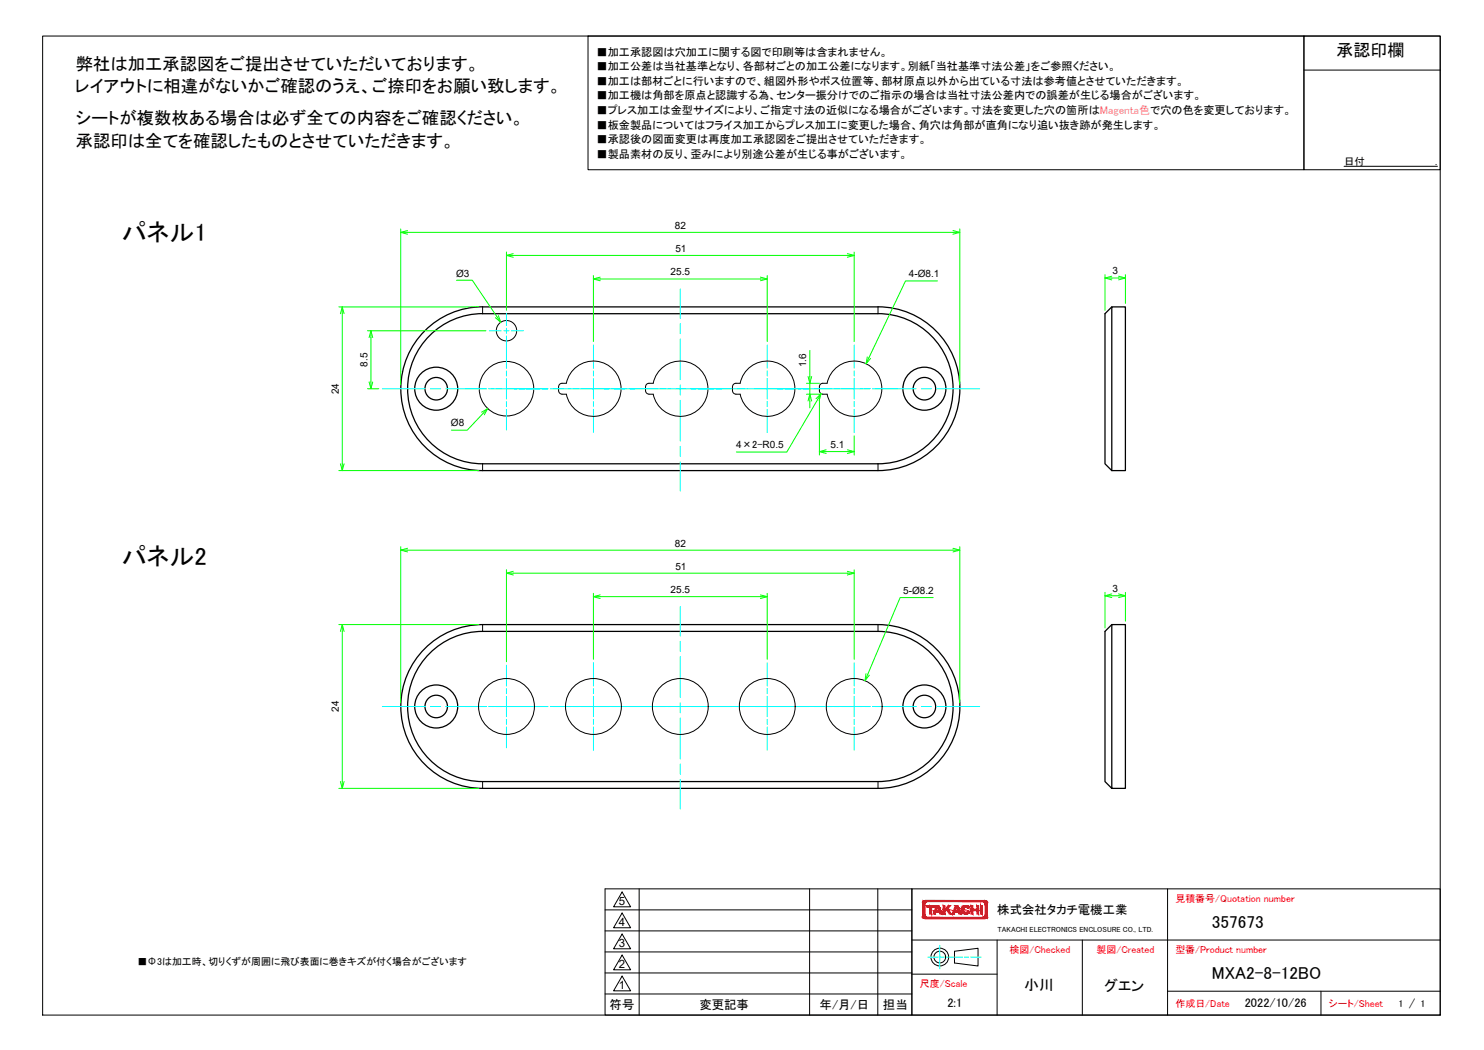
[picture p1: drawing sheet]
<svg xmlns="http://www.w3.org/2000/svg" width="420mm" height="297mm" viewBox="0 0 420 297" stroke-linecap="round" stroke-linejoin="round" font-family="sans-serif">
<!-- layer: Visible (ISO) -->
<g fill="none" stroke="#000" stroke-width=".36">
<path d="M136.6 86.8h112M136.6 88.7h112M136.6 88.7a21.2 21.2 0 0 0-21.2 21.3 21.2 21.2 0 0 0 21.2 21.2M136.6 86.8a23.2 23.2 0 0 0-23.1 23.2 23.2 23.2 0 0 0 23.1 23.1M248.6 88.7a21.2 21.2 0 0 1 21.2 21.3 21.2 21.2 0 0 1-21.2 21.2h-112M248.6 86.8a23.2 23.2 0 0 1 23.2 23.2 23.2 23.2 0 0 1-23.2 23.1h-112M314.8 86.8l-1.9 1.9v42.5l1.9 1.9v-46.3h3.8v46.3h-3.8M136.6 178.6h112a21.2 21.2 0 0 1 21.2 21.3 21.2 21.2 0 0 1-21.2 21.2h-112M136.6 176.7h112a23.2 23.2 0 0 1 23.2 23.2 23.2 23.2 0 0 1-23.2 23.1h-112M136.6 178.6a21.2 21.2 0 0 0-21.2 21.3 21.2 21.2 0 0 0 21.2 21.2M136.6 176.7a23.2 23.2 0 0 0-23.1 23.2 23.2 23.2 0 0 0 23.1 23.1M314.8 176.7l-1.9 1.9v42.5l1.9 1.9v-46.3h3.8v46.3h-3.8"/>
<circle cx="123.5" cy="110" r="6.1"/>
<circle cx="123.5" cy="110" r="3.2"/>
<circle cx="261.7" cy="110" r="6.1"/>
<circle cx="261.7" cy="110" r="3.2"/>
<circle cx="123.5" cy="199.9" r="6.1"/>
<circle cx="123.5" cy="199.9" r="3.2"/>
<circle cx="261.7" cy="199.9" r="6.1"/>
<circle cx="261.7" cy="199.9" r="3.2"/>
</g>
<!-- layer: Visible Narrow (ISO) -->
<path d="M136.6 86.8v1.9M248.6 86.8v1.9M136.6 131.2v1.9M248.6 131.2v1.9M136.6 176.7v1.9M248.6 176.7v1.9M136.6 221.1v1.9M248.6 221.1v1.9" fill="none" stroke="#000" stroke-width=".28"/>
<!-- layer: AM_5 -->
<g fill="none" stroke="#0f0" stroke-width=".28">
<path d="M113.5 64.8v44.2M115.4 65.7h154.4M129.2 79.3h4.5l7 10.3M143.4 71.3v16.5M145.3 72.3h94.6M168 77.9v18.7M169.9 78.9h45.4M217.2 77.9v18.7M241.8 71.3v25.3M265.5 79.5h-9.1l-10.4 21.7M271.7 64.8v44.2M312.9 77.7v10.1"/>
<path d="M314.8 78.6h1.9M318.6 77.7v8.1M95.9 86.8h39.8M96.9 88.7v42.5M104 93.6h33.6M105 95.5v12.5M229.3 99.1v7.4M104 110h3.3M136.7 117l-4.4 4.7h-4.5M228.3 111.5h3.7v17.2M228.3 108.4h3.7M229.3 108.4v3.1"/>
<path d="M229.3 113.4v2M231.5 113l-8.7 14.9h-14.3M95.9 133.1h39.8M233.9 127.8h6M241.8 123.3v5.4M113.5 154.7v44.2M115.4 155.6h154.4M271.7 154.7v44.2M95.9 176.7h39.8M96.9 178.6v42.5M143.4 161.2v26M145.3 162.2h94.6"/>
<path d="M168 167.8v18.7M169.9 168.8h45.4M217.2 167.8v18.7M241.8 161.2v25.3M264.2 169.1h-9.3l-9.2 21.7M312.9 167.6v10.1M314.8 168.5h1.9M318.6 167.6v8.1M95.9 223h39.8"/>
</g>
<!-- layer: 0 -->
<g fill="none" stroke="#0f0" stroke-width=".28">
<path d="M113.5 65.7h1.9M115.4 65.2l-1.9 .5 1.9 .6M143.4 72.3h1.9M145.3 71.7l-1.9 .6 1.9 .5M168 78.9h1.9M169.9 78.4l-1.9 .5 1.9 .5M215.3 78.4l1.9 .5-1.9 .5M215.3 78.9h1.9M239.9 71.7l1.9 .6-1.9 .5M239.9 72.3h1.9M269.8 65.2l1.9 .5-1.9 .6M269.8 65.7h1.9"/>
<path d="M312.9 78.6h1.9M314.8 78.1l-1.9 .5 1.9 .6M316.7 78.1l1.9 .5-1.9 .6M316.7 78.6h1.9M96.4 88.7l.5-1.9 .5 1.9M96.9 86.8v1.9M104.5 95.5l.5-1.9 .5 1.9M105 93.6v1.9M140.7 89.6l1.1 1.6M141.1 89.3l.7 1.9-1.5-1.3M104.5 108l.5 2 .5-2M105 108v2"/>
<path d="M136.4 116.6l1.7-1-1 1.7M138.1 115.6l-1.4 1.4M228.8 113.4l.5-1.9 .5 1.9M228.8 106.5l.5 1.9 .5-1.9M229.3 106.5v1.9M229.3 111.5v1.9M231 112.8l1.5-1.4-.6 1.9M232.5 111.4l-1 1.6M245.6 101l-.4 1.9 1.3-1.5M246 101.2l-.8 1.7M96.4 131.2l.5 1.9 .5-1.9M96.9 131.2v1.9"/>
<path d="M232 127.8h1.9M233.9 127.2l-1.9 .6 1.9 .5M239.9 127.2l1.9 .6-1.9 .5M239.9 127.8h1.9M113.5 155.6h1.9M115.4 155.1l-1.9 .5 1.9 .5M269.8 155.1l1.9 .5-1.9 .5M269.8 155.6h1.9M96.4 178.6l.5-1.9 .5 1.9M96.9 176.7v1.9M143.4 162.2h1.9M145.3 161.6l-1.9 .6 1.9 .5"/>
<path d="M168 168.8h1.9M169.9 168.3l-1.9 .5 1.9 .5M215.3 168.3l1.9 .5-1.9 .5M215.3 168.8h1.9M239.9 161.6l1.9 .6-1.9 .5M239.9 162.2h1.9M312.9 168.5h1.9M314.8 168l-1.9 .5 1.9 .6M316.7 168l1.9 .5-1.9 .6M316.7 168.5h1.9M245.2 190.6l-.3 2 1.2-1.6M245.7 190.8l-.8 1.8"/>
<path d="M96.4 221.1l.5 1.9 .5-1.9M96.9 221.1v1.9"/>
</g>
<!-- layer: AM_7 -->
<g fill="none" stroke="#0ff" stroke-width=".28">
<path d="M138.5 93.6h3.4M142.7 93.6h1.4M143.4 88.7v3.4M143.4 92.9v1.4M143.4 95v9.2M144.8 93.6h3.4M168 97.6v6.6M192.6 81.7v8.4M192.6 91.5v2.9M192.6 95.9v11.5M217.2 97.6v6.6M241.8 97.6v6.6"/>
<path d="M108.2 110h12.2M121.9 110h2.9M126.2 110h11.6M138.3 110h16.9M143.4 104.9v1.5M143.4 107.1v5.8M143.4 113.6v1.4M143.4 115.8v5.9M155.8 110h57.2M168 104.9v1.5M168 107.1v5.8M168 113.6v1.4"/>
<path d="M168 115.8v6.6M192.6 108.9v2.9M192.6 113.2v11.6M213.1 110h33.3M217.2 104.9v1.5M217.2 107.1v5.8M217.2 113.6v1.4M217.2 115.8v6.6M241.8 104.9v1.5M241.8 107.1v5.8M241.8 113.6v1.4M241.8 115.8v6.6"/>
<path d="M247 110h12.4M260.8 110h2.9M265.2 110h12.2M192.6 126.3v2.9M192.6 130.6v8.4M192.6 171.6v8.4M108.2 199.9h12.2M121.9 199.9h2.9M126.2 199.9h11.6M138.3 199.9h16.9M143.4 188.2v5.9M143.4 194.8v1.5"/>
<path d="M143.4 197v5.7M155.8 199.9h57.2M168 187.5v6.6M168 194.8v1.5M168 197v5.7M192.6 181.4v2.9M192.6 185.8v11.5M192.6 198.8v2.9M213.1 199.9h33.3M217.2 187.5v6.6M217.2 194.8v1.5M217.2 197v5.7"/>
<path d="M241.8 187.5v6.6M241.8 194.8v1.5M241.8 197v5.7M247 199.9h12.4M260.8 199.9h2.9M265.2 199.9h12.2M143.4 203.5v1.4M143.4 205.6v6M168 203.5v1.4M168 205.6v6.7M192.6 203.1v11.6M192.6 216.1v2.9"/>
<path d="M217.2 203.5v1.4M217.2 205.6v6.7M241.8 203.5v1.4M241.8 205.6v6.7M192.6 220.5v8.4"/>
</g>
<!-- layer: Symbol (ISO) -->
<g fill="none" stroke="#000" stroke-width=".28">
<path d="M158.1 109.4v1.1M158.2 110.5a.96 .96 0 0 0 .9 1M158.2 109.4a.96 .96 0 0 1 .9-1h1.2a7.8 7.8 0 0 1 12-5 7.8 7.8 0 0 1 .1 13 7.8 7.8 0 0 1-12-4.9M159.1 111.5h1.2M183.7 111.5h1.2M183.7 111.5a.96 .96 0 0 1-.9-1v-1.1a1 1 0 0 1 .9-1h1.2a7.8 7.8 0 0 1 12-5 7.8 7.8 0 0 1 .1 13 7.8 7.8 0 0 1-12.1-4.9M208.4 111.5h1.2M208.4 111.5a.96 .96 0 0 1-1-1v-1.1a1 1 0 0 1 1-1h1.2a7.8 7.8 0 0 1 12-5 7.8 7.8 0 0 1 0 13 7.8 7.8 0 0 1-12-4.9M232.9 111.5h1.3M233 111.5a.96 .96 0 0 1-1-1v-1.1a.96 .96 0 0 1 1-1h1.2a7.8 7.8 0 0 1 12-5 7.8 7.8 0 0 1 0 13 7.8 7.8 0 0 1-12-4.9"/>
<circle cx="143.4" cy="93.6" r="2.89"/>
<circle cx="143.4" cy="110" r="7.7"/>
<circle cx="143.4" cy="199.9" r="7.9"/>
<circle cx="168" cy="199.9" r="7.9"/>
<circle cx="192.6" cy="199.9" r="7.9"/>
<circle cx="217.2" cy="199.9" r="7.9"/>
<circle cx="241.8" cy="199.9" r="7.9"/>
</g>
<g fill="none" stroke="#000" stroke-width=".28">
<path d="M12.1 10.2h395.7v277h-395.7zM166.5 10.2h202.7v37.8h-202.7zM369.2 10.2h38.6v37.8h-38.6zM369.2 19.8h38.6M380.5 47h26.5M171.3 251.5h86.9v35.7h-86.9zM171.3 257.4h86.9M176.1 252.3l2.4 4.2h-4.8zM176.1 258.3l2.4 4.2h-4.8zM181 251.5v35.7M229.2 251.5v35.7M248.5 251.5v35.7"/>
<path d="M330.6 251.5h-72.4v35.7h72.4M330.6 251.5h77.2v35.7h-77.2zM171.3 263.3h86.9M171.3 269.3h86.9M171.3 275.2h86.9M176.1 264.2l2.4 4.2h-4.8zM176.1 270.2l2.4 4.2h-4.8zM176.1 276.1l2.4 4.2h-4.8zM258.2 275.6h24.1M258.2 265.9h149.6M270.2 269.1l6.7-.8v5l-6.7-.9zM282.3 265.9v21.3"/>
<path d="M306.4 265.9v21.3M171.3 281.2h86.9M330.6 280.4h77.2M374 280.4v6.8"/>
<circle cx="266.1" cy="270.7" r="2.51"/>
<circle cx="266.1" cy="270.7" r="1.66"/>
</g>
<g fill="#f00" stroke="#f00" stroke-width=".28">
<path d="M273.3 256.2h.3z"/>
<path d="M273.9 256.9h.2z"/>
<path d="M261.9 254.7l17.1 .1zM261.8 254.8h17.2z"/>
<path d="M261.8 254.8h17.3zM261.6 254.8h17.5z"/>
<path d="M261.6 254.8h17.6zM261.5 254.8h17.7z"/>
<path d="M261.5 254.8l17.8 .1zM261.4 254.9h17.9z"/>
<path d="M261.4 254.9l18 .1zM261.4 254.9l18 .1z"/>
<path d="M261.4 255l18.1 .1zM261.4 255l18.1 .1z"/>
<path d="M278.3 255.1h1.2zM278.3 255.1h1.2z"/>
<path d="M261.3 255.1h1.2zM261.3 255.1h1z"/>
<path d="M278.4 255.1h1.1zM278.4 255.1h1.1z"/>
<path d="M261.3 255.1h1zM261.3 255.1h1z"/>
<path d="M278.5 255.1l1 .1zM278.5 255.1l1 .1z"/>
<path d="M261.3 255.1h1zM261.3 255.1l.9 .1z"/>
<path d="M278.6 255.2h.9zM278.6 255.2h.9z"/>
<path d="M261.2 255.2h1zM261.2 255.2h.9z"/>
<path d="M278.6 255.2h.9zM278.6 255.2h.9z"/>
<path d="M261.2 255.2h.9zM261.2 255.2h.9z"/>
<path d="M278.7 255.2l.9 .1zM278.7 255.2l.9 .1z"/>
<path d="M261.2 255.2h.9zM261.2 255.2l.8 .1z"/>
<path d="M278.8 255.3h.8zM278.8 255.3h.8z"/>
<path d="M261.2 255.3h.8zM261.2 255.3h.8z"/>
<path d="M278.8 255.3l.8 .1zM278.8 255.3l.8 .1z"/>
<path d="M261.2 255.3h.8zM261.2 255.3l.7 .1z"/>
<path d="M278.8 255.4h.8zM278.8 255.4h.8z"/>
<path d="M261.2 255.4h.7zM261.2 255.4h.7z"/>
<path d="M278.8 255.4l.8 .1zM278.8 255.4l.8 .1z"/>
<path d="M261.2 255.4h.7zM261.2 255.4l.7 .1z"/>
<path d="M278.9 255.5l.7 .1zM278.9 255.5l.7 .1z"/>
<path d="M261.2 255.5h.7zM261.2 255.5l.7 .1z"/>
<path d="M278.9 255.6h.7zM278.9 255.6h.7z"/>
<path d="M261.2 255.6h.7zM261.2 255.6h.7z"/>
<path d="M278.9 255.6l.7 3.3v-3.3zM278.9 255.6l.7 3.3h-.7z"/>
<path d="M261.2 255.6l.7 3.3v-3.3zM261.2 255.6l.7 3.3h-.7z"/>
<path d="M278.9 258.9l.7 .2zM278.9 258.9l.7 .2z"/>
<path d="M261.2 258.9l.7 .2zM261.2 258.9l.7 .2z"/>
<path d="M278.9 259.1h.7zM278.9 259.1h.7z"/>
<path d="M261.2 259.1h.7zM261.2 259.1h.7z"/>
<path d="M278.9 259.1l.7 .1zM278.9 259.1l.7 .1z"/>
<path d="M261.2 259.1l.7 .1zM261.2 259.1l.7 .1z"/>
<path d="M278.8 259.2h.8zM278.8 259.2h.8z"/>
<path d="M261.2 259.2h.7zM261.2 259.2h.7z"/>
<path d="M278.8 259.2l.8 .1zM278.8 259.2l.8 .1z"/>
<path d="M261.2 259.2l.8 .1zM261.2 259.2l.8 .1z"/>
<path d="M278.8 259.3h.8zM278.8 259.3h.8z"/>
<path d="M261.2 259.3h.8zM261.2 259.3h.8z"/>
<path d="M278.8 259.3h.8zM278.8 259.3l.7 .1z"/>
<path d="M261.2 259.3l.9 .1zM261.2 259.3l.9 .1z"/>
<path d="M278.7 259.4h.8zM278.6 259.4h.9z"/>
<path d="M261.2 259.4h.9zM261.2 259.4h.9z"/>
<path d="M278.6 259.4h.9zM278.6 259.4l.9 .1z"/>
<path d="M261.2 259.4l1 .1zM261.2 259.4l1 .1z"/>
<path d="M278.6 259.5h.9zM278.5 259.5h1z"/>
<path d="M261.2 259.5h1.1zM261.2 259.5h1.1z"/>
<path d="M278.5 259.5h1zM278.4 259.5h1.1z"/>
<path d="M261.3 259.5h1zM261.3 259.5h1z"/>
<path d="M278.4 259.5h1.1zM278.3 259.5h1.2z"/>
<path d="M261.3 259.5h1.2zM261.3 259.5h1.2z"/>
<path d="M261.3 259.5h18.2zM261.3 259.5l18.1 .1z"/>
<path d="M261.4 259.6h18zM261.4 259.6l17.9 .1z"/>
<path d="M261.4 259.7h17.9zM261.4 259.7l17.8 .1z"/>
<path d="M261.5 259.8h17.7zM261.5 259.8h17.6z"/>
<path d="M261.6 259.8h17.5zM261.6 259.8l17.4 .1z"/>
<path d="M261.8 259.9h17.2zM261.8 259.9h17.1z"/>
<path d="M262.4 256.2l2.2 .5v-.5zM262.4 256.2l2.2 .5h-2.2z"/>
<path d="M263.2 256.7l.6 1.9v-1.9zM263.2 256.7l.6 1.9h-.6z"/>
<path d="M265.1 256.2l1 .5-.2-.5zM265.1 256.2l1 .5h-1.2z"/>
<path d="M265.5 256.7l.9 .9-.3-.9zM265.5 256.7l.9 .9h-.6z"/>
<path d="M264.9 256.7l.3 .9 .3-.9zM264.9 256.7l.3 .9h-.6z"/>
<path d="M264.6 257.6l2 .5-.2-.5zM264.6 257.6l2 .5h-2.2z"/>
<path d="M266 258.1l.7 .5-.1-.5zM266 258.1l.7 .5h-.5z"/>
<path d="M264.4 258.1l.4 .5 .2-.5zM264.4 258.1l.4 .5h-.6z"/>
<path d="M268.5 256.2l-.1 .8 .8-.8zM268.5 256.2l-.1 .8h-.7z"/>
<path d="M267.7 257l.8 .2-.1-.2zM267.7 257l.8 .2h-.9z"/>
<path d="M267 256.2l.6 1v-1zM267 256.2l.6 1h-.6z"/>
<path d="M267 257.2l1.7 .2-.2-.2zM267 257.2l1.7 .2h-1.7z"/>
<path d="M267 257.4l.6 .6 .5-.6zM267 257.4l.6 .6h-.6z"/>
<path d="M268.1 257.4l1.3 1.2-.7-1.2zM268.1 257.4l1.3 1.2h-.6z"/>
<path d="M267 258l.6 .6v-.6zM267 258l.6 .6h-.6z"/>
<path d="M270.5 256.2l.9 .5-.1-.5zM270.5 256.2l.9 .5h-1.1z"/>
<path d="M270.9 256.7l.9 .9-.4-.9zM270.9 256.7l.9 .9h-.6z"/>
<path d="M270.3 256.7l.2 .9 .4-.9zM270.3 256.7l.2 .9h-.6z"/>
<path d="M269.9 257.6l2 .5-.1-.5zM269.9 257.6l2 .5h-2.1z"/>
<path d="M271.3 258.1l.8 .5-.2-.5zM271.3 258.1l.8 .5h-.6z"/>
<path d="M269.8 258.1l.4 .5 .2-.5zM269.8 258.1l.4 .5h-.6z"/>
<path d="M273.3 256.2h.4zM273.1 256.2h.6z"/>
<path d="M273.1 256.2h.7zM273.1 256.2h.7z"/>
<path d="M273.1 256.2l.9 .1zM272.9 256.3h1.1z"/>
<path d="M272.9 256.3h1.1zM272.8 256.3h1.2z"/>
<path d="M272.8 256.3l1.4 .1zM272.7 256.4h1.5z"/>
<path d="M272.7 256.4l1.5 .1zM272.7 256.4l1.5 .1z"/>
<path d="M272.7 256.5l1.6 .1zM272.5 256.6h1.8z"/>
<path d="M272.5 256.6h1.9zM272.5 256.6h1.9z"/>
<path d="M273.4 256.6h1zM273.4 256.6h1z"/>
<path d="M272.5 256.6h.9zM272.5 256.6h.8z"/>
<path d="M273.5 256.6h.9zM273.5 256.6h.9z"/>
<path d="M272.5 256.6h.8zM272.5 256.6l.7 .1z"/>
<path d="M273.6 256.6h.8zM273.6 256.6l.7 .1z"/>
<path d="M272.4 256.7h.8zM272.4 256.7h.7z"/>
<path d="M273.7 256.7h.6zM273.7 256.7h.5z"/>
<path d="M272.4 256.7h.7zM272.4 256.7l.7 .1z"/>
<path d="M272.4 256.8h.7zM272.4 256.8h.6z"/>
<path d="M273.8 256.7h.4zM273.8 256.7l.3 .2z"/>
<path d="M272.4 256.8h.6zM272.4 256.8l.5 .1z"/>
<path d="M272.3 256.9h.6zM272.3 256.9l.6 .1z"/>
<path d="M272.3 257h.6zM272.3 257l.5 .1z"/>
<path d="M272.3 257.1l.5 .1v-.1zM272.3 257.1l.5 .1h-.6zM272.2 257.2h.6zM272.2 257.2h.6z"/>
<path d="M272.2 257.2h.6zM272.2 257.2l.6 .1z"/>
<path d="M272.2 257.3l.6 .1zM272.2 257.3l.6 .1z"/>
<path d="M272.2 257.4l.6 .1zM272.2 257.4l.6 .1z"/>
<path d="M272.2 257.5l.6 .1zM272.2 257.5l.6 .1z"/>
<path d="M272.2 257.6l.6 .1zM272.2 257.6l.6 .1z"/>
<path d="M272.2 257.7l.6 .1zM272.2 257.7l.6 .1z"/>
<path d="M274.1 257.7l.3 .1zM274.1 257.7l.3 .1z"/>
<path d="M274 257.8l.6 .1zM274 257.8l.6 .1z"/>
<path d="M272.3 257.8l.6 .1zM272.3 257.8l.6 .1z"/>
<path d="M272.3 257.9h.6zM272.3 257.9h.6z"/>
<path d="M273.9 257.9h.7zM273.9 257.9h.6z"/>
<path d="M272.3 257.9l.7 .1zM272.3 257.9l.7 .1z"/>
<path d="M273.9 257.9h.6zM273.9 257.9l.6 .1z"/>
<path d="M272.4 258l.7 .1zM272.4 258l.7 .1z"/>
<path d="M273.8 258h.7zM273.7 258.1h.8zM273.7 258.1h.8zM273.7 258.1h.8z"/>
<path d="M272.4 258.1h.8zM272.4 258.1h.8z"/>
<path d="M272.4 258.1h.8zM272.4 258.1h.8z"/>
<path d="M273.7 258.1h.8zM273.6 258.1h.8z"/>
<path d="M273.6 258.1h.8zM273.5 258.2h.9z"/>
<path d="M272.5 258.1l.9 .1zM272.5 258.1l.9 .1z"/>
<path d="M273.5 258.2h.9zM273.5 258.2h.9z"/>
<path d="M272.5 258.2h1zM272.5 258.2h1z"/>
<path d="M272.5 258.2h1.9zM272.5 258.2l1.8 .1z"/>
<path d="M272.6 258.3h1.7zM272.6 258.3h1.7z"/>
<path d="M272.6 258.3h1.7zM272.6 258.3l1.5 .1z"/>
<path d="M272.8 258.4h1.3zM272.8 258.4h1.3z"/>
<path d="M272.8 258.4h1.3zM272.8 258.4l1.1 .1z"/>
<path d="M273 258.5h.9zM273 258.5h.9z"/>
<path d="M273 258.5h.9zM273 258.5l.7 .1z"/>
<path d="M273.2 258.6h.5zM273.2 258.6h.4zM273.2 258.6h.4z"/>
<path d="M276.6 256.2l.5 1v-1zM276.6 256.2l.5 1h-.5z"/>
<path d="M274.9 256.2l.5 1v-1zM274.9 256.2l.5 1h-.5z"/>
<path d="M274.9 257.2l2.2 .4v-.4zM274.9 257.2l2.2 .4h-2.2z"/>
<path d="M276.6 257.6l.5 1v-1zM276.6 257.6l.5 1h-.5z"/>
<path d="M274.9 257.6l.5 1v-1zM274.9 257.6l.5 1h-.5z"/>
<path d="M277.6 256.2l.5 2.4v-2.4zM277.6 256.2l.5 2.4h-.5z"/>
</g>
<path d="M262.7 270.8h3M266.1 267.4v1.3M266.1 269v.5M266.1 269.8v2M266.1 272v.5M266.1 272.8v1.3M266.2 270.8h1.2M268 270.8h4.5M273.1 270.8h1.1M274.8 270.8h3" fill="none" stroke="#0ff" stroke-width=".28"/>
<g font-size="7">
<text x="34.5" y="68">パネル1</text>
<text x="34.5" y="159.9">パネル2</text>
</g>
<g font-size="4.9">
<text x="21.5" y="19.7">弊社は加工承認図をご提出させていただいております。</text>
<text x="21.2" y="26">レイアウトに相違がないかご確認のうえ、ご捺印をお願い致します。</text>
<text x="21.5" y="35.2">シートが複数枚ある場合は必ず全ての内容をご確認ください。</text>
<text x="21.5" y="41.5">承認印は全てを確認したものとさせていただきます。</text>
<text x="343.1" y="262.6">357673</text>
<text x="343.1" y="277">MXA2-8-12BO</text>
</g>
<text font-size="4.8" x="378.4" y="16">承認印欄</text>
<g font-size="4.2">
<text x="290" y="280.2">小川</text>
<text x="312.6" y="280.3">グエン</text>
</g>
<text font-size="3.7" x="398.9" y="285.1">/</text>
<g font-size="3.5">
<text x="282.4" y="258.5">株式会社タカチ電機工業</text>
<text x="172.6" y="285.4">符号</text>
<text x="198" y="285.4">変更記事</text>
<text x="232.1" y="285.4">年/月/日</text>
<text x="250" y="285.5">担当</text>
<text x="268.2" y="285">2:1</text>
<text x="352.4" y="285">2022/10/26</text>
</g>
<g font-size="3.2">
<text x="168.9" y="15.8">■加工承認図は穴加工に関する図で印刷等は含まれません。</text>
<text x="168.9" y="19.9">■加工公差は当社基準となり、各部材ごとの加工公差になります。別紙「当社基準寸法公差」をご参照ください。</text>
<text x="168.9" y="24">■加工は部材ごとに行いますので、組図外形やボス位置等、部材原点以外から出ている寸法は参考値とさせていただきます。</text>
<text x="168.9" y="28.1">■加工機は角部を原点と認識する為、センター振分けでのご指示の場合は当社寸法公差内での誤差が生じる場合がございます。</text>
<text x="168.9" y="32.3">■プレス加工は金型サイズにより、ご指定寸法の近似になる場合がございます。寸法を変更した穴の箇所はMagenta色で穴の色を変更しております。</text>
<text x="168.9" y="36.4">■板金製品についてはフライス加工からプレス加工に変更した場合、角穴は角部が直角になり追い抜き跡が発生します。</text>
<text x="168.9" y="40.5">■承認後の図面変更は再度加工承認図をご提出させていただきます。</text>
<text x="168.9" y="44.6">■製品素材の反り、歪みにより別途公差が生じる事がございます。</text>
<text x="175.2" y="256.1">5</text>
<text x="175.2" y="262.1">4</text>
<text x="175.2" y="268">3</text>
<text x="175.2" y="274">2</text>
<text x="175.2" y="279.9">1</text>
</g>
<g font-size="2.9">
<text x="380.5" y="46.6">日付</text>
<text x="404.4" y="46.6">.</text>
</g>
<g font-size="2.8">
<text x="191.1" y="64.7">82</text>
<text x="191.2" y="71.3">51</text>
<text x="189.9" y="77.9">25.5</text>
<text x="314.9" y="77.7">3</text>
<text x="129.1" y="78.2">Ø3</text>
<text x="257.3" y="78.4">4-Ø8.1</text>
<text x="104" y="103.7" transform="rotate(-90 104 103.7)">8.5</text>
<text x="228.3" y="103.9" transform="rotate(-90 228.3 103.9)">1.6</text>
<text x="95.9" y="111.5" transform="rotate(-90 95.9 111.5)">24</text>
<text x="127.7" y="120.6">Ø8</text>
<text x="208.5" y="126.9">4×2-R0.5</text>
<text x="235.1" y="126.8">5.1</text>
<text x="191.1" y="154.6">82</text>
<text x="191.2" y="161.2">51</text>
<text x="189.9" y="167.8">25.5</text>
<text x="255.7" y="168">5-Ø8.2</text>
<text x="314.9" y="167.5">3</text>
<text x="95.9" y="201.4" transform="rotate(-90 95.9 201.4)">24</text>
<text x="38.9" y="273">■Φ3は加工時、切りくずが周囲に飛び表面に巻きキズが付く場合がございます</text>
<text x="396" y="284.8">1</text>
<text x="402.2" y="284.8">1</text>
</g>
<g font-size="2.8" fill="#f00">
<text x="332.8" y="255.1">見積番号/Quotation number</text>
<text x="285.8" y="269.6">検図/Checked</text>
<text x="310.5" y="269.5">製図/Created</text>
<text x="332.8" y="269.5">型番/Product number</text>
<text x="260.5" y="279.2">尺度/Scale</text>
<text x="332.8" y="284.8">作成日/Date</text>
<text x="376.3" y="284.8">シート/Sheet</text>
</g>
<text font-size="2.1" x="282.4" y="263.7">TAKACHI ELECTRONICS ENCLOSURE CO., LTD.</text>
</svg>
